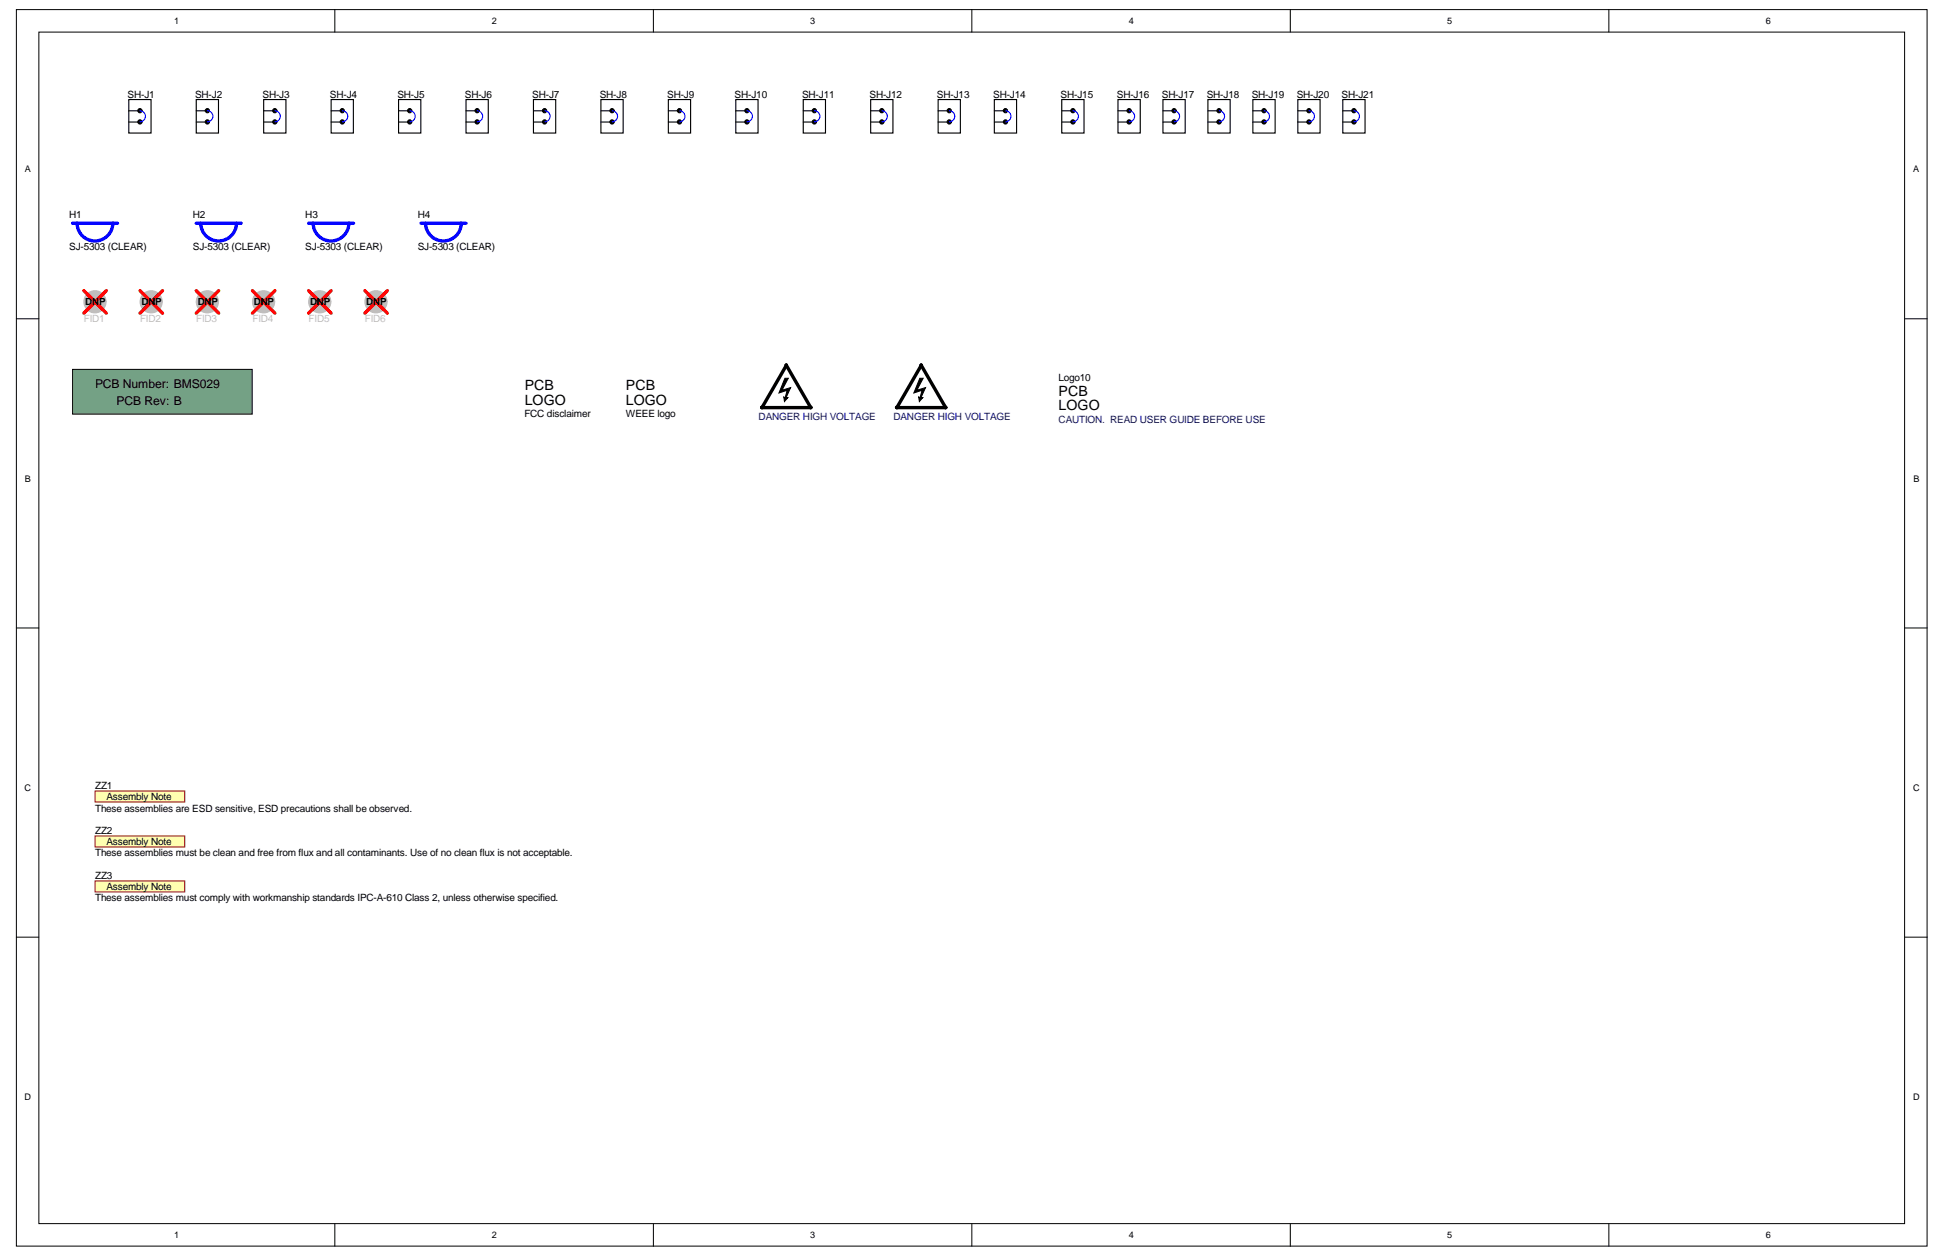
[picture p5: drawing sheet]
<svg xmlns="http://www.w3.org/2000/svg" width="432mm" height="279mm" viewBox="0 0 432 279" stroke-linecap="round" stroke-linejoin="round" font-family="sans-serif">
<g fill="#fff" stroke="#000" stroke-width=".22">
<path d="M3.6 2.1h424v274.3h-424z"/>
<path d="M8.6 7.1h414v264.3h-414z"/>
</g>
<g fill="none" stroke="#000" stroke-width=".22">
<path d="M74.3 2.1v5M145 2.1v5M215.6 2.1v5M286.3 2.1v5M357 2.1v5M3.6 70.7h5M422.7 70.7h5M3.6 139.3h5M422.7 139.3h5M3.6 207.9h5M422.7 207.9h5M74.3 271.5v5"/>
<path d="M145 271.5v5M215.6 271.5v5M286.3 271.5v5M357 271.5v5"/>
</g>
<g fill="#c0bebc" stroke="#c0bebc" stroke-width=".22">
<circle cx="33.5" cy="66.9" r="2.47"/>
<circle cx="33.5" cy="66.9" r=".97"/>
<circle cx="21.1" cy="66.9" r="2.47"/>
<circle cx="21.1" cy="66.9" r=".97"/>
<circle cx="46" cy="66.9" r="2.47"/>
<circle cx="46" cy="66.9" r=".97"/>
</g>
<path d="M18.6 64.5l5 5M23.6 64.5l-5 5M31.1 64.5l5 5M36.1 64.5l-5 5M43.5 64.5l5 5M48.5 64.5l-5 5" fill="none" stroke="#f00" stroke-width=".75"/>
<path d="M16.1 81.9h39.9v10h-39.9z" fill="#74a185" stroke="#000" stroke-width=".22"/>
<g fill="#ffffb0" stroke="#800000" stroke-width=".22">
<path d="M21.1 175.5h19.9v2.4h-19.9z"/>
<path d="M21.1 185.4h19.9v2.5h-19.9z"/>
<path d="M21.1 195.4h19.9v2.5h-19.9z"/>
</g>
<path d="M16.1 49.5h10M25 49.5a4 4 0 0 1-3.9 4 4 4 0 0 1-4-4M43.5 49.5h10M52.5 49.5a4 4 0 0 1-4 4 4 4 0 0 1-4-4M68.5 49.5h10M77.4 49.5a4 4 0 0 1-4 4 4 4 0 0 1-3.9-4M93.4 49.5h10M102.4 49.5a4 4 0 0 1-4 4 4 4 0 0 1-4-4" fill="none" stroke="#00f" stroke-width=".75"/>
<path d="M28.6 22.1h4.9v7.4h-4.9z" fill="#fff" stroke="#000" stroke-width=".25"/>
<g fill="#000" stroke="#000" stroke-width=".22">
<circle cx="31" cy="24.6" r=".47"/>
<circle cx="31" cy="27" r=".47"/>
</g>
<path d="M28.6 24.6h2.5M28.6 27.1h2.5" fill="none" stroke="#000" stroke-width=".25"/>
<path d="M31.1 24.6a1.22 1.22 0 0 1 1.2 1.2 1.22 1.22 0 0 1-1.2 1.2" fill="none" stroke="#00f" stroke-width=".25"/>
<path d="M43.5 22.1h5v7.4h-5z" fill="#fff" stroke="#000" stroke-width=".25"/>
<g fill="#000" stroke="#000" stroke-width=".22">
<circle cx="46" cy="24.6" r=".47"/>
<circle cx="46" cy="27" r=".47"/>
</g>
<path d="M43.5 24.6h2.5M43.5 27.1h2.5" fill="none" stroke="#000" stroke-width=".25"/>
<path d="M46 24.6a1.22 1.22 0 0 1 1.2 1.2 1.22 1.22 0 0 1-1.2 1.2" fill="none" stroke="#00f" stroke-width=".25"/>
<path d="M58.5 22.1h4.9v7.4h-4.9z" fill="#fff" stroke="#000" stroke-width=".25"/>
<g fill="#000" stroke="#000" stroke-width=".22">
<circle cx="61" cy="24.6" r=".47"/>
<circle cx="61" cy="27" r=".47"/>
</g>
<path d="M58.5 24.6h2.5M58.5 27.1h2.5" fill="none" stroke="#000" stroke-width=".25"/>
<path d="M61 24.6a1.22 1.22 0 0 1 1.2 1.2 1.22 1.22 0 0 1-1.2 1.2" fill="none" stroke="#00f" stroke-width=".25"/>
<path d="M73.5 22.1h4.9v7.4h-4.9z" fill="#fff" stroke="#000" stroke-width=".25"/>
<g fill="#000" stroke="#000" stroke-width=".22">
<circle cx="75.9" cy="24.6" r=".47"/>
<circle cx="75.9" cy="27" r=".47"/>
</g>
<path d="M73.5 24.6h2.5M73.5 27.1h2.5" fill="none" stroke="#000" stroke-width=".25"/>
<path d="M76 24.6a1.22 1.22 0 0 1 1.2 1.2 1.22 1.22 0 0 1-1.2 1.2" fill="none" stroke="#00f" stroke-width=".25"/>
<path d="M88.4 22.1h5v7.4h-5z" fill="#fff" stroke="#000" stroke-width=".25"/>
<g fill="#000" stroke="#000" stroke-width=".22">
<circle cx="90.9" cy="24.6" r=".47"/>
<circle cx="90.9" cy="27" r=".47"/>
</g>
<path d="M88.4 24.6h2.5M88.4 27.1h2.5" fill="none" stroke="#000" stroke-width=".25"/>
<path d="M90.9 24.6a1.22 1.22 0 0 1 1.2 1.2 1.22 1.22 0 0 1-1.2 1.2" fill="none" stroke="#00f" stroke-width=".25"/>
<path d="M103.4 22.1h4.9v7.4h-4.9z" fill="#fff" stroke="#000" stroke-width=".25"/>
<g fill="#000" stroke="#000" stroke-width=".22">
<circle cx="105.9" cy="24.6" r=".47"/>
<circle cx="105.9" cy="27" r=".47"/>
</g>
<path d="M103.4 24.6h2.5M103.4 27.1h2.5" fill="none" stroke="#000" stroke-width=".25"/>
<path d="M105.9 24.6a1.22 1.22 0 0 1 1.2 1.2 1.22 1.22 0 0 1-1.2 1.2" fill="none" stroke="#00f" stroke-width=".25"/>
<path d="M118.4 22.1h4.9v7.4h-4.9z" fill="#fff" stroke="#000" stroke-width=".25"/>
<g fill="#000" stroke="#000" stroke-width=".22">
<circle cx="120.8" cy="24.6" r=".47"/>
<circle cx="120.8" cy="27" r=".47"/>
</g>
<path d="M118.4 24.6h2.5M118.4 27.1h2.5" fill="none" stroke="#000" stroke-width=".25"/>
<path d="M120.9 24.6a1.22 1.22 0 0 1 1.2 1.2 1.22 1.22 0 0 1-1.2 1.2" fill="none" stroke="#00f" stroke-width=".25"/>
<path d="M133.3 22.1h5v7.4h-5z" fill="#fff" stroke="#000" stroke-width=".25"/>
<g fill="#000" stroke="#000" stroke-width=".22">
<circle cx="135.8" cy="24.6" r=".47"/>
<circle cx="135.8" cy="27" r=".47"/>
</g>
<path d="M133.3 24.6h2.5M133.3 27.1h2.5" fill="none" stroke="#000" stroke-width=".25"/>
<path d="M135.8 24.6a1.22 1.22 0 0 1 1.2 1.2 1.22 1.22 0 0 1-1.2 1.2" fill="none" stroke="#00f" stroke-width=".25"/>
<path d="M148.3 22.1h4.9v7.4h-4.9z" fill="#fff" stroke="#000" stroke-width=".25"/>
<g fill="#000" stroke="#000" stroke-width=".22">
<circle cx="150.8" cy="24.6" r=".47"/>
<circle cx="150.8" cy="27" r=".47"/>
</g>
<path d="M148.3 24.6h2.5M148.3 27.1h2.5" fill="none" stroke="#000" stroke-width=".25"/>
<path d="M150.8 24.6a1.22 1.22 0 0 1 1.2 1.2 1.22 1.22 0 0 1-1.2 1.2" fill="none" stroke="#00f" stroke-width=".25"/>
<path d="M163.3 22.1h4.9v7.4h-4.9z" fill="#fff" stroke="#000" stroke-width=".25"/>
<g fill="#000" stroke="#000" stroke-width=".22">
<circle cx="165.7" cy="24.6" r=".47"/>
<circle cx="165.7" cy="27" r=".47"/>
</g>
<path d="M163.3 24.6h2.5M163.3 27.1h2.5" fill="none" stroke="#000" stroke-width=".25"/>
<path d="M165.8 24.6a1.22 1.22 0 0 1 1.2 1.2 1.22 1.22 0 0 1-1.2 1.2" fill="none" stroke="#00f" stroke-width=".25"/>
<path d="M178.2 22.1h5v7.4h-5z" fill="#fff" stroke="#000" stroke-width=".25"/>
<g fill="#000" stroke="#000" stroke-width=".22">
<circle cx="180.7" cy="24.6" r=".47"/>
<circle cx="180.7" cy="27" r=".47"/>
</g>
<path d="M178.2 24.6h2.5M178.2 27.1h2.5" fill="none" stroke="#000" stroke-width=".25"/>
<path d="M180.7 24.6a1.22 1.22 0 0 1 1.2 1.2 1.22 1.22 0 0 1-1.2 1.2" fill="none" stroke="#00f" stroke-width=".25"/>
<path d="M193.2 22.1h4.9v7.4h-4.9z" fill="#fff" stroke="#000" stroke-width=".25"/>
<g fill="#000" stroke="#000" stroke-width=".22">
<circle cx="195.7" cy="24.6" r=".47"/>
<circle cx="195.7" cy="27" r=".47"/>
</g>
<path d="M193.2 24.6h2.5M193.2 27.1h2.5" fill="none" stroke="#000" stroke-width=".25"/>
<path d="M195.7 24.6a1.22 1.22 0 0 1 1.2 1.2 1.22 1.22 0 0 1-1.2 1.2" fill="none" stroke="#00f" stroke-width=".25"/>
<path d="M208.2 22.1h4.9v7.4h-4.9z" fill="#fff" stroke="#000" stroke-width=".25"/>
<g fill="#000" stroke="#000" stroke-width=".22">
<circle cx="210.6" cy="24.6" r=".47"/>
<circle cx="210.6" cy="27" r=".47"/>
</g>
<path d="M208.2 24.6h2.5M208.2 27.1h2.5" fill="none" stroke="#000" stroke-width=".25"/>
<path d="M210.7 24.6a1.22 1.22 0 0 1 1.2 1.2 1.22 1.22 0 0 1-1.2 1.2" fill="none" stroke="#00f" stroke-width=".25"/>
<path d="M220.6 22.1h5v7.4h-5z" fill="#fff" stroke="#000" stroke-width=".25"/>
<g fill="#000" stroke="#000" stroke-width=".22">
<circle cx="223.1" cy="24.6" r=".47"/>
<circle cx="223.1" cy="27" r=".47"/>
</g>
<path d="M220.6 24.6h2.5M220.6 27.1h2.5" fill="none" stroke="#000" stroke-width=".25"/>
<path d="M223.1 24.6a1.22 1.22 0 0 1 1.2 1.2 1.22 1.22 0 0 1-1.2 1.2" fill="none" stroke="#00f" stroke-width=".25"/>
<path d="M235.6 22.1h4.9v7.4h-4.9z" fill="#fff" stroke="#000" stroke-width=".25"/>
<g fill="#000" stroke="#000" stroke-width=".22">
<circle cx="238.1" cy="24.6" r=".47"/>
<circle cx="238.1" cy="27" r=".47"/>
</g>
<path d="M235.6 24.6h2.5M235.6 27.1h2.5" fill="none" stroke="#000" stroke-width=".25"/>
<path d="M238.1 24.6a1.22 1.22 0 0 1 1.2 1.2 1.22 1.22 0 0 1-1.2 1.2" fill="none" stroke="#00f" stroke-width=".25"/>
<g fill="#c0bebc" stroke="#c0bebc" stroke-width=".22">
<circle cx="71" cy="66.9" r="2.47"/>
<circle cx="71" cy="66.9" r=".97"/>
<circle cx="58.5" cy="66.9" r="2.47"/>
<circle cx="58.5" cy="66.9" r=".97"/>
<circle cx="83.4" cy="66.9" r="2.47"/>
<circle cx="83.4" cy="66.9" r=".97"/>
</g>
<path d="M56 64.5l5 5M61 64.5l-5 5M68.5 64.5l5 5M73.5 64.5l-5 5M81 64.5l4.9 5M85.9 64.5l-4.9 5" fill="none" stroke="#f00" stroke-width=".75"/>
<path d="M248.1 22.1h4.9v7.4h-4.9z" fill="#fff" stroke="#000" stroke-width=".25"/>
<g fill="#000" stroke="#000" stroke-width=".22">
<circle cx="250.5" cy="24.6" r=".47"/>
<circle cx="250.5" cy="27" r=".47"/>
</g>
<path d="M248.1 24.6h2.5M248.1 27.1h2.5" fill="none" stroke="#000" stroke-width=".25"/>
<path d="M250.6 24.6a1.22 1.22 0 0 1 1.2 1.2 1.22 1.22 0 0 1-1.2 1.2" fill="none" stroke="#00f" stroke-width=".25"/>
<path d="M258 22.1h5v7.4h-5z" fill="#fff" stroke="#000" stroke-width=".25"/>
<g fill="#000" stroke="#000" stroke-width=".22">
<circle cx="260.5" cy="24.6" r=".47"/>
<circle cx="260.5" cy="27" r=".47"/>
</g>
<path d="M258 24.6h2.5M258 27.1h2.5" fill="none" stroke="#000" stroke-width=".25"/>
<path d="M260.5 24.6a1.22 1.22 0 0 1 1.2 1.2 1.22 1.22 0 0 1-1.2 1.2" fill="none" stroke="#00f" stroke-width=".25"/>
<path d="M268 22.1h5v7.4h-5z" fill="#fff" stroke="#000" stroke-width=".25"/>
<g fill="#000" stroke="#000" stroke-width=".22">
<circle cx="270.5" cy="24.6" r=".47"/>
<circle cx="270.5" cy="27" r=".47"/>
</g>
<path d="M268 24.6h2.5M268 27.1h2.5" fill="none" stroke="#000" stroke-width=".25"/>
<path d="M270.5 24.6a1.22 1.22 0 0 1 1.2 1.2 1.22 1.22 0 0 1-1.2 1.2" fill="none" stroke="#00f" stroke-width=".25"/>
<path d="M278 22.1h4.9v7.4h-4.9z" fill="#fff" stroke="#000" stroke-width=".25"/>
<g fill="#000" stroke="#000" stroke-width=".22">
<circle cx="280.5" cy="24.6" r=".47"/>
<circle cx="280.5" cy="27" r=".47"/>
</g>
<path d="M278 24.6h2.5M278 27.1h2.5" fill="none" stroke="#000" stroke-width=".25"/>
<path d="M280.5 24.6a1.22 1.22 0 0 1 1.2 1.2 1.22 1.22 0 0 1-1.2 1.2" fill="none" stroke="#00f" stroke-width=".25"/>
<path d="M288 22.1h4.9v7.4h-4.9z" fill="#fff" stroke="#000" stroke-width=".25"/>
<g fill="#000" stroke="#000" stroke-width=".22">
<circle cx="290.4" cy="24.6" r=".47"/>
<circle cx="290.4" cy="27" r=".47"/>
</g>
<path d="M288 24.6h2.5M288 27.1h2.5" fill="none" stroke="#000" stroke-width=".25"/>
<path d="M290.5 24.6a1.22 1.22 0 0 1 1.2 1.2 1.22 1.22 0 0 1-1.2 1.2" fill="none" stroke="#00f" stroke-width=".25"/>
<path d="M298 22.1h4.9v7.4h-4.9z" fill="#fff" stroke="#000" stroke-width=".25"/>
<g fill="#000" stroke="#000" stroke-width=".22">
<circle cx="300.4" cy="24.6" r=".47"/>
<circle cx="300.4" cy="27" r=".47"/>
<circle cx="169.1" cy="90.4" r=".29"/>
<circle cx="174.5" cy="81" r=".28"/>
<circle cx="179.9" cy="90.4" r=".29"/>
<circle cx="199" cy="90.4" r=".29"/>
<circle cx="204.4" cy="81" r=".28"/>
<circle cx="209.8" cy="90.4" r=".29"/>
</g>
<path d="M298 24.6h2.4M298 27.1h2.4" fill="none" stroke="#000" stroke-width=".25"/>
<path d="M300.4 24.6a1.22 1.22 0 0 1 1.2 1.2 1.22 1.22 0 0 1-1.2 1.2" fill="none" stroke="#00f" stroke-width=".25"/>
<path d="M174.5 81l5.4 9.4h-10.8zM204.4 81l5.4 9.4h-10.8z" fill="none" stroke="#000" stroke-width=".75"/>
<g fill="#000">
<path d="M174.2 83.9h.7l-1.4 2.6 1.9-.5-1 2.3 .4-.1-.7 .9-.2-1.1 .3 .2 .5-1.6-1.9 .6z" fill-rule="evenodd"/>
<path d="M204.1 83.9h.7l-1.4 2.6 2-.5-1.1 2.3 .4-.1-.7 .9-.2-1.1 .3 .2 .5-1.6-1.8 .6z" fill-rule="evenodd"/>
</g>
<path d="M174.2 83.9h.7l-1.4 2.6 1.9-.5-1 2.3 .4-.1-.7 .9-.2-1.1 .3 .2 .5-1.6-1.9 .6zM204.1 83.9h.7l-1.4 2.6 2-.5-1.1 2.3 .4-.1-.7 .9-.2-1.1 .3 .2 .5-1.6-1.8 .6z" fill="none" stroke="#000" stroke-width=".22"/>
<g font-size="3.1">
<text x="116.4" y="89.7">LOGO</text>
<text x="116.4" y="86.5">PCB</text>
<text x="138.9" y="89.7">LOGO</text>
<text x="138.9" y="86.5">PCB</text>
<text x="234.9" y="87.7">PCB</text>
<text x="234.9" y="91">LOGO</text>
</g>
<g font-size="2.7">
<text x="21.1" y="86">PCB Number: BMS029</text>
<text x="25.9" y="89.7">PCB Rev: B</text>
</g>
<g font-size="2.2">
<text x="28.3" y="21.6">SH-J1</text>
<text x="43.3" y="21.6">SH-J2</text>
<text x="58.3" y="21.6">SH-J3</text>
<text x="73.2" y="21.6">SH-J4</text>
<text x="88.2" y="21.6">SH-J5</text>
<text x="103.2" y="21.6">SH-J6</text>
<text x="118.1" y="21.6">SH-J7</text>
<text x="133.1" y="21.6">SH-J8</text>
<text x="148.1" y="21.6">SH-J9</text>
<text x="163" y="21.6">SH-J10</text>
<text x="178" y="21.6">SH-J11</text>
<text x="192.9" y="21.6">SH-J12</text>
<text x="207.9" y="21.6">SH-J13</text>
<text x="220.4" y="21.6">SH-J14</text>
<text x="235.3" y="21.6">SH-J15</text>
<text x="247.8" y="21.6">SH-J16</text>
<text x="257.8" y="21.6">SH-J17</text>
<text x="267.8" y="21.6">SH-J18</text>
<text x="277.7" y="21.6">SH-J19</text>
<text x="287.7" y="21.6">SH-J20</text>
<text x="297.7" y="21.6">SH-J21</text>
<text x="15.4" y="48.3">H1</text>
<text x="42.8" y="48.3">H2</text>
<text x="67.7" y="48.3">H3</text>
<text x="92.7" y="48.3">H4</text>
<text x="15.4" y="55.6">SJ-5303 (CLEAR)</text>
<text x="42.8" y="55.6">SJ-5303 (CLEAR)</text>
<text x="67.7" y="55.6">SJ-5303 (CLEAR)</text>
<text x="92.7" y="55.6">SJ-5303 (CLEAR)</text>
<text x="18.9" y="67.7">DNP</text>
<text x="31.4" y="67.7">DNP</text>
<text x="43.9" y="67.7">DNP</text>
<text x="56.3" y="67.7">DNP</text>
<text x="68.8" y="67.7">DNP</text>
<text x="81.3" y="67.7">DNP</text>
<text x="234.9" y="84.5">Logo10</text>
<text x="116.3" y="92.5">FCC disclaimer</text>
<text x="138.9" y="92.5">WEEE logo</text>
<text x="21.1" y="175">ZZ1</text>
<text x="23.6" y="177.5">Assembly Note</text>
<text x="21.1" y="180">These assemblies are ESD sensitive, ESD precautions shall be observed.</text>
<text x="21.1" y="185">ZZ2</text>
<text x="21.1" y="190">These assemblies must be clean and free from flux and all contaminants. Use of no clean flux is not acceptable.</text>
<text x="23.6" y="187.5">Assembly Note</text>
<text x="21.1" y="195">ZZ3</text>
<text x="23.6" y="197.5">Assembly Note</text>
<text x="21.1" y="200">These assemblies must comply with workmanship standards IPC-A-610 Class 2, unless otherwise specified.</text>
</g>
<g font-size="2.2" fill="#c0bebc">
<text x="18.6" y="71.5">FID1</text>
<text x="31.1" y="71.5">FID2</text>
<text x="43.5" y="71.5">FID3</text>
<text x="56" y="71.5">FID4</text>
<text x="68.5" y="71.5">FID5</text>
<text x="81" y="71.5">FID6</text>
</g>
<g font-size="2.2" fill="#000080">
<text x="168.3" y="93.2">DANGER HIGH VOLTAGE</text>
<text x="198.3" y="93.2">DANGER HIGH VOLTAGE</text>
<text x="234.9" y="93.7">CAUTION. READ USER GUIDE BEFORE USE</text>
</g>
<g font-size="2">
<text x="38.6" y="5.3">1</text>
<text x="109.2" y="5.3">2</text>
<text x="179.8" y="5.3">3</text>
<text x="250.5" y="5.3">4</text>
<text x="321.1" y="5.3">5</text>
<text x="391.8" y="5.3">6</text>
<text x="5.5" y="38.3">A</text>
<text x="424.5" y="38.3">A</text>
<text x="5.5" y="106.8">B</text>
<text x="424.6" y="106.8">B</text>
<text x="5.5" y="175.4">C</text>
<text x="424.5" y="175.4">C</text>
<text x="5.5" y="244">D</text>
<text x="424.5" y="244">D</text>
<text x="38.6" y="274.7">1</text>
<text x="109.2" y="274.7">2</text>
<text x="179.8" y="274.7">3</text>
<text x="250.5" y="274.7">4</text>
<text x="321.1" y="274.7">5</text>
<text x="391.8" y="274.7">6</text>
</g>
</svg>
